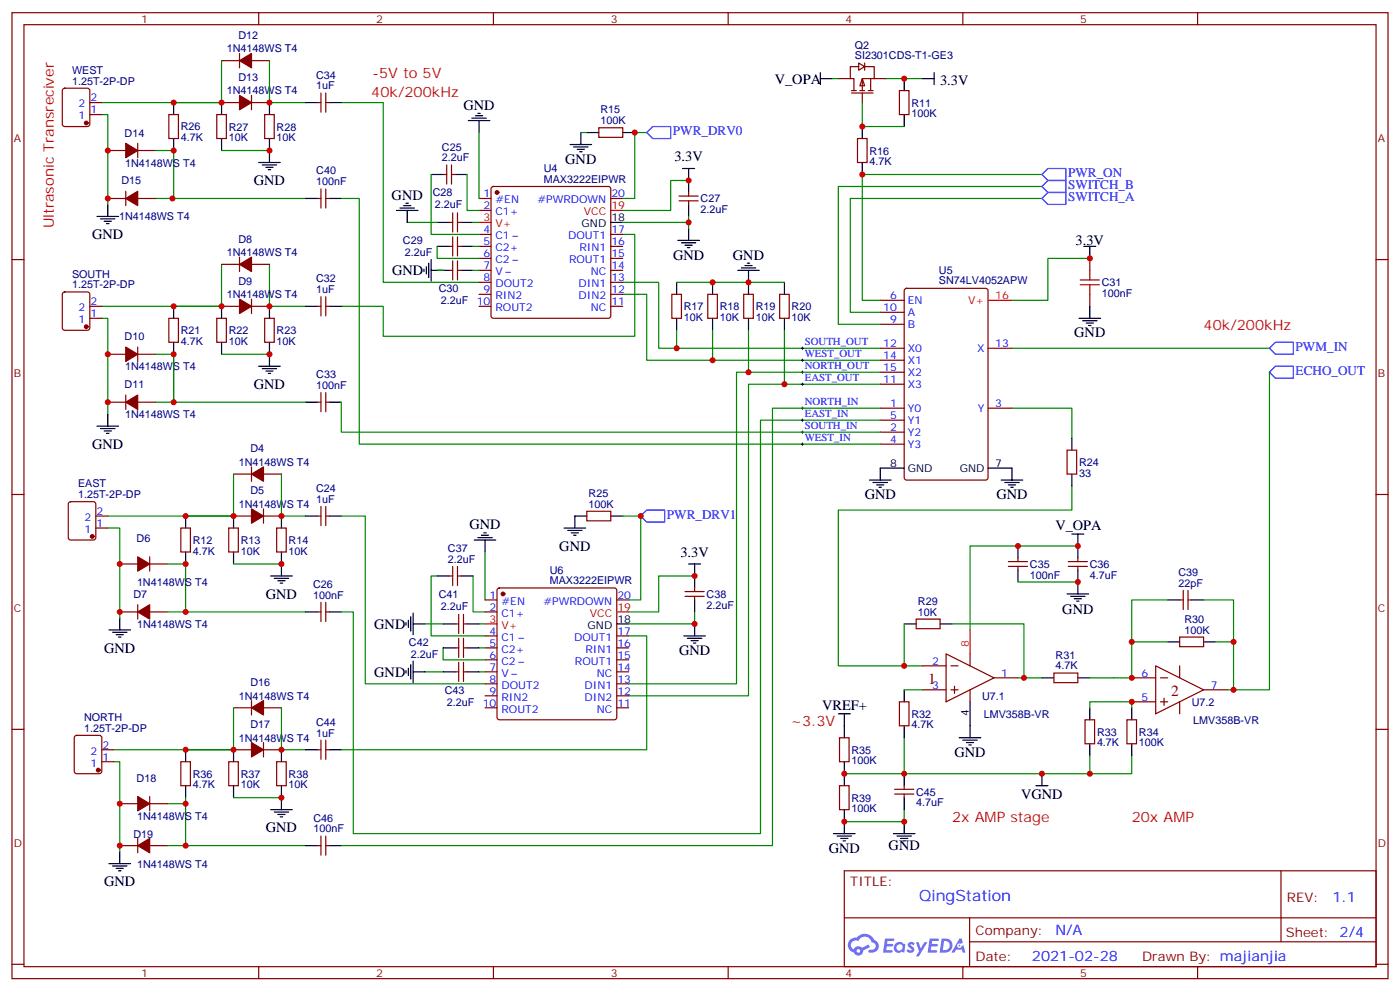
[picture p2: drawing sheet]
<svg xmlns="http://www.w3.org/2000/svg" width="412mm" height="292mm" viewBox="0 0 412 292" stroke-linecap="round" stroke-linejoin="round" font-family="sans-serif">
<g fill="none" stroke="#870000" stroke-width=".35">
<path d="M3.5 3.7h405.4v284.4h-405.4zM7.1 7.3h398.2v277.3h-398.2zM76.2 3.7v3.6M145.3 3.7v3.6M214.5 3.7v3.6M283.6 3.7v3.6M352.8 3.7v3.6M3.5 76.4h3.6M405.3 76.4h3.6M3.5 145.6h3.6M405.3 145.6h3.6M3.5 214.7h3.6"/>
<path d="M405.3 214.7h3.6M248.7 256.3h156.6v28.3h-156.6zM377.3 256.4v20.8M248.7 270.2h156.5M285.6 277.2h119.6M285.6 270.2v14.1M3.5 283.8h3.6M76.2 284.6v3.5M145.3 284.6v3.5M214.5 284.6v3.5M283.6 284.6v3.5M352.8 284.6v3.5"/>
<path d="M405.3 283.8h3.6"/>
</g>
<g fill="#5487ff">
<path d="M267.7 277.5a1.22 1.22 0 0 1 1.7 .3l-.4 .5a.47 .47 0 0 0-.3-.4 .47 .47 0 0 0-.5 .2l.1 .3a1.14 1.14 0 0 1 .8 1.7 1.14 1.14 0 0 1-1.9 0l-.2-.2 .5-.5 .7 .4a.29 .29 0 0 0 .3-.3 .29 .29 0 0 0-.2-.3 1.04 1.04 0 0 1-.6-1.7z"/>
<path d="M260.7 276.3h2.4l.3 .1-.2 .5-1.8 .1-.1 .9h1.5l.3 .3-.3 .4h-1.6l-.2 1.1h1.7l.2 .3-.2 .4h-2.6z"/>
<path d="M273.8 276.3h2.4l.3 .1-.1 .5-1.8 .1-.2 .9h1.6l.3 .3-.4 .4h-1.6l-.1 1.1h1.7l.2 .3-.2 .4h-2.6z"/>
<path d="M282.6 276.3h.7l.3 1.2-.6 .3a.69 .69 0 0 0-1 .3 .69 .69 0 0 0 .4 1 .69 .69 0 0 0 .9-.6l.5-.3 .6 2.2h-.8l-.2-.9h-1.8l-.5 .9h-.8z"/>
<path d="M269.8 277.3h.8l.6 1.9 1.1-1.9h.9l-2.6 4.2h-.8l.9-1.5z"/>
<path d="M277.4 276.3l-.6 4.1h1.3a2.11 2.11 0 0 0 2.5-2.1 2.11 2.11 0 0 0-2.5-2zM278.1 277a1.39 1.39 0 0 1 1.7 1.4 1.39 1.39 0 0 1-1.8 1.3h-.3z"/>
<path d="M263.7 277.9a1.54 1.54 0 0 0-.1 2.1 1.54 1.54 0 0 0 2.2 .2l.6 .2 .3-2.3-.2-.2-.4-.1a1.49 1.49 0 0 0-2.4 .1zM264 278.9a.94 .94 0 0 1 1.8 0 .94 .94 0 0 1-1.8 0z"/>
<path d="M250.4 276.6a2.18 2.18 0 0 0 1.1 3.8 1.44 1.44 0 0 0 1.6 .9 1.44 1.44 0 0 0 1.2-1.5l2-1-.5-.7-1.9 .9a1.47 1.47 0 0 0-2.4 .5 1.39 1.39 0 0 1-.7-2 1.39 1.39 0 0 1 2-.5 2.12 2.12 0 0 1 2.2-1.3 2.12 2.12 0 0 1 1.9 1.7 1.14 1.14 0 0 1 1.1 1.4 1.14 1.14 0 0 1-1.7 .8 .43 .43 0 0 0-.5 .3 .43 .43 0 0 0 .4 .5 1.98 1.98 0 0 0 2.5-1.2 1.98 1.98 0 0 0-1.2-2.5 3.1 3.1 0 0 0-5.3-.7l-.9 .1zM252.3 279.9a.55 .55 0 0 1 1.1 0 .55 .55 0 0 1-1.1 0z"/>
<circle cx="282.6" cy="278.4" r=".26"/>
</g>
<g fill="none" stroke="#870000" stroke-width=".35">
<path d="M65.3 17.9h5.3M70.6 15.7v4.3M74.1 17.9h5.3M49.7 33.7h2.9v7.1h-2.9zM65.3 30.2h5.3M74.1 28.1v4.2M74.1 30.2h5.3M31.7 58.4h5.3M31.7 44.3h5.3M37 56.3v4.2M40.6 42.2v4.2M40.6 58.4h5.3"/>
<path d="M40.6 44.3h5.3M93.5 58.4h1M94.5 55.6v5.6M96 55.6v5.6M96 58.4h1M65.3 77.8h5.3M70.6 75.7v4.2M74.1 77.8h5.3M49.7 93.7h2.9v7.1h-2.9zM65.3 90.2h5.3M74.1 88.1v4.2M74.1 90.2h5.3"/>
<path d="M259.3 88.4h7M259.3 95.5h7M259.3 91.9h7M266.6 85.1l.5-.2h23.2l.7 .4v55.3l-.4 .7h-23.5l-.7-.4-.1-55.3zM31.7 118.4h5.3M31.7 104.3h5.3M37 116.3v4.2M40.6 118.4h5.3M40.6 102.2v4.2M40.6 104.3h5.3M93.5 118.4h1M94.5 115.6v5.6"/>
<path d="M96 115.6v5.6M96 118.4h1M259.3 102.5h7M259.3 113.1h7M259.3 109.6h7M259.3 106h7M291 102.5h7.1M68.8 139.6h5.3M74.1 137.4v4.3M77.6 139.6h5.3M259.3 127.2h7M259.3 120.2h7"/>
<path d="M259.3 130.7h7M259.3 123.7h7M291 120.2h7.1M53.3 155.4h2.8v7.1h-2.8zM68.8 151.9h5.3M77.6 149.8v4.2M77.6 151.9h5.3M35.3 166h5.3M40.6 178v4.2M44.1 163.9v4.2M44.1 166h5.3M94.5 177.3v5.7"/>
<path d="M96 177.3v5.7M35.3 180.1h5.3M44.1 180.1h5.3M93.5 180.1h1M96 180.1h1M68.8 208.4h5.3M74.1 206.2v4.3M77.6 208.4h5.3M77.6 218.6v4.2M35.3 236.6h5.3M44.1 234.5v4.2M44.1 236.6h5.3"/>
<path d="M53.3 224.2h2.8v7.1h-2.8zM68.8 220.7h5.3M77.6 220.7h5.3M35.3 248.9h5.3M40.6 246.8v4.2M44.1 248.9h5.3M93.5 248.9h1M94.5 246.1v5.6M96 246.1v5.6M96 248.9h1"/>
</g>
<path d="M291 88.4h7.1" fill="none" stroke="#f00" stroke-width=".35"/>
<g fill="none" stroke="#000" stroke-width=".35">
<path d="M51.2 30.2v3.5M137.9 35.5h6.4M139 34.8h4.2M140.1 34.1h2.1M140.8 33.4h.7M141.1 35.5v3.5M51.2 40.8v3.5M90 58.4h3.5M97 58.4h3.5M28.6 63.7h6.3M29.6 64.4h4.3M30.7 65.1h2.1"/>
<path d="M31.4 65.8h.7M31.7 60.2v3.5M51.2 90.2v3.5M51.2 100.8v3.5M90 118.4h3.5M97 118.4h3.5M28.6 125.4h6.3M29.6 126.2h4.3M30.7 126.9h2.1M31.4 127.6h.7M31.7 121.9v3.5M266.3 137.8h-7v3.5"/>
<path d="M291 137.8h7.1M54.7 151.9v3.5M256.1 141.3h6.4M257.2 142h4.2M258.2 142.7h2.1M258.9 143.4h.7M54.7 162.5v3.5M32.1 185.4h6.4M33.2 186.1h4.2M34.2 186.8h2.1M34.9 187.5h.7M35.3 181.9v3.5"/>
<path d="M90 180.1h3.5M97 180.1h3.5M54.7 220.7v3.5M54.7 231.3v3.5M32.1 254.2h6.4M33.2 254.9h4.2M34.2 255.6h2.1M34.9 256.3h.7M35.3 250.7v3.5M90 248.9h3.5M97 248.9h3.5"/>
</g>
<g fill="none" stroke="#008700" stroke-width=".35">
<path d="M65.3 17.9v12.3h-35.3M79.4 17.9v12.3h10.6M30 33.7h1.7v26.5M100.5 30.2h12.4v52.9h28.2M50.8 58.4h39.2M51.2 44.3v14.1h-5.3M65.3 77.8v12.4h-35.3M79.4 77.8v12.4M183.4 69h3.6v30h-74.1v-8.8h-12.4M30 93.7h1.7v28.2M183.4 83.1h10.6v19.4h65.3M183.4 86.6h7.1v19.4h68.8"/>
<path d="M51.2 118.4v-14.1v14.1h38.8M259.3 113.1h-38.8v91.7h-35.3M298.1 102.5h75.8M68.8 139.6v12.3h-37.1M82.9 139.6v12.3h7.1M298.1 120.2h17.6v8.8M31.7 155.4h3.6v26.5M100.5 151.9h7.1v49.4h35.3M54.7 166v14.1h35.3M185.2 187.2h5.3v33.5h-90M68.8 208.4v12.3h-35.3M82.9 208.4v12.3h7.1"/>
<path d="M33.5 224.2h1.8v26.5M49.4 236.6h5.3v12.3h35.3"/>
</g>
<g fill="#870000" stroke="#870000" stroke-width=".35">
<path d="M37 102.2l3.6 2.1-3.6 2.1z"/>
<path d="M37 118.4l3.6-2.1v4.2z"/>
<path d="M70.6 88.1l3.5 2.1-3.5 2.1z"/>
<path d="M70.6 77.8l3.5-2.1v4.2z"/>
<path d="M70.6 17.9l3.5-2.2v4.3z"/>
<path d="M70.6 28.1l3.5 2.1-3.5 2.1z"/>
<path d="M37 58.4l3.6-2.1v4.2z"/>
<path d="M37 42.2l3.6 2.1-3.6 2.1z"/>
<path d="M74.1 208.4l3.5-2.2v4.3z"/>
<path d="M74.1 218.6l3.5 2.1-3.5 2.1z"/>
<path d="M40.6 248.9l3.5-2.1v4.2z"/>
<path d="M40.6 234.5l3.5 2.1-3.5 2.1z"/>
<path d="M74.1 139.6l3.5-2.2v4.3z"/>
<path d="M74.1 149.8l3.5 2.1-3.5 2.1z"/>
<path d="M40.6 180.1l3.5-2.1v4.2z"/>
<path d="M40.6 163.9l3.5 2.1-3.5 2.1z"/>
</g>
<path d="M373.9 102.5l1.8-1.7h5.3v3.5h-5.3z" fill="none" stroke="#00f" stroke-width=".35"/>
<path d="M254 23.1l.7 2.2h-1.4z" fill="#fff" stroke="#870000" stroke-width=".35"/>
<g fill="none" stroke="#870000" stroke-width=".35">
<path d="M252.9 18.6l1.8 1-1.8 1.1zM252.9 19.6h-2.4v3.5h1v3.6M254.7 19.6h2.8v3.5M254.7 18.6v2.1M18.6 26.2l.4-.2h6.8l.5 .2 .2 .5v9.8l-.3 .5-.4 .3h-6.8l-.4-.3-.3-.5v-9.8zM26.5 30.2h3.5M26.5 33.7h3.5M63.9 33.7h2.8v7.1h-2.8zM78 33.7h2.8v7.1h-2.8zM93.5 30.2h1M94.5 27.4v5.6M96 27.4v5.6"/>
<path d="M96 30.2h1M176.4 37.6h7v2.8h-7zM246.9 23.1h3.6M250.8 27.4h6.4M250.8 26.7h1.4M253.3 26.7h1.4M254 27.4v2.8M255.8 26.7h1.4M256.5 23.1v3.6M257.5 23.1h-3.5v3.6M257.5 23.1h3.6M264.9 26.7h2.9v7h-2.9z"/>
<path d="M130.5 51.4h1.1M131.6 48.5v5.7M133 48.5v5.7M133 51.4h1.1M141.1 58.4h3.5M144.9 55.1l.4-.2h33.9l.5 .2 .2 .5v37.4l-.2 .5-.5 .2h-33.9l-.5-.2-.2-.5v-37.4zM179.9 58.4h3.5M200 59.1h5.7M200 57.7h5.7M202.8 56.7v1M202.8 59.1v1.1M252.6 40.8h2.8v7h-2.8z"/>
<path d="M132.3 72.5h1M132.3 79.6h1M132.3 65.5h1M133.3 62.7v5.6M133.3 69.7v5.7M133.3 76.8v5.6M134.8 72.5h1M134.8 79.6h1M134.8 62.7v5.6M134.8 69.7v5.7M134.8 76.8v5.6M134.8 65.5h1"/>
<path d="M141.1 61.9h3.5M141.1 69h3.5M141.1 72.5h3.5M141.1 76.1h3.5M141.1 79.6h3.5M179.9 69h3.5M179.9 72.5h3.5M179.9 76.1h3.5M179.9 79.6h3.5M321 76.1v3.5M18.6 86.1l.4-.2h6.8l.5 .2 .2 .5v9.9l-.3 .5-.4 .2h-6.8l-.4-.2-.3-.5v-9.9zM26.5 90.2h3.5"/>
<path d="M26.5 93.7h3.5M63.9 93.7h2.8v7.1h-2.8zM78 93.7h2.8v7.1h-2.8zM93.5 90.2h1M94.5 87.3v5.7M96 87.3v5.7M96 90.2h1M141.1 90.2h3.5M141.1 83.1h3.5M141.1 86.6h3.5M179.9 90.2h3.5M179.9 83.1h3.5"/>
<path d="M179.9 86.6h3.5M197.9 86.6h2.8v7.1h-2.8zM208.5 86.6h2.8v7.1h-2.8zM219.1 86.6h2.8v7.1h-2.8zM229.7 86.6h2.8v7.1h-2.8zM321 86.6v3.6M314.3 132.5h2.8v7.1h-2.8zM20.3 147.9l.5-.2h6.7l.5 .2 .2 .5v9.9l-.2 .5-.5 .2h-6.7l-.5-.3-.2-.4v-9.9zM28.2 151.9h3.5M28.2 155.4h3.5M67.4 155.4h2.8v7.1h-2.8zM81.5 155.4h2.8v7.1h-2.8z"/>
<path d="M93.5 151.9h1M94.5 149.1v5.6M96 149.1v5.6M96 151.9h1M172.9 150.5h7v2.8h-7zM132.3 169.5h1M133.3 166.7v5.7M134.8 166.7v5.7M134.8 169.5h1M142.9 176.6h3.5M146.6 173.3l.5-.2h33.9l.5 .2 .2 .5v37.4l-.3 .5-.4 .2h-33.9l-.5-.3-.2-.4v-37.4zM181.7 176.6h3.5"/>
<path d="M201.8 175.5h5.6M201.8 174.1h5.6M204.6 173.1v1M204.6 175.5v1.1M297 165.3h5.7M297 166.7h5.7M299.9 164.3v1M299.9 166.7v1.1M314.7 165.3h5.6M314.7 166.7h5.6M317.5 164.3v1M317.5 166.7v1.1"/>
<path d="M347.5 176.6h1M348.5 173.8v5.6M350 173.8v5.6M350 176.6h1M134.1 183.7h1M134.1 190.7h1M134.1 197.8h1M135.1 180.8v5.7M135.1 187.9v5.6M135.1 194.9v5.7M136.5 180.8v5.7M136.5 187.9v5.6"/>
<path d="M136.5 194.9v5.7M136.5 183.7h1.1M136.5 190.7h1.1M136.5 197.8h1.1M142.9 190.7h3.5M142.9 197.8h3.5M142.9 180.1h3.5M142.9 187.2h3.5M142.9 194.2h3.5M181.7 190.7h3.5M181.7 197.8h3.5M181.7 187.2h3.5"/>
<path d="M181.7 194.2h3.5M269.9 182.2h7v2.9h-7zM271.6 196h7.1M278.7 192.5l14.1 7-14.1 7.1zM280.1 196h2.1M285.8 192.5v3.5M292.8 199.5h7.1M310.4 198.1h7.1v2.8h-7.1zM333.4 199.5h7M340.4 196l14.1 7.1-14.1 7zM341.8 199.5h2.2M347.5 187.5h7v2.9h-7z"/>
<path d="M347.5 196v3.5M22.1 216.7l.5-.2h6.7l.5 .2 .2 .5v9.8l-.2 .5-.5 .3h-6.7l-.5-.3-.2-.5v-9.8zM94.5 217.9v5.6M96 217.9v5.6M142.9 201.3h3.5M142.9 204.8h3.5M142.9 208.4h3.5M181.7 201.3h3.5M181.7 204.8h3.5M181.7 208.4h3.5M247.3 217.2h2.8v7h-2.8zM264.9 206.6h2.9v7h-2.9z"/>
<path d="M271.6 203.1h7.1M280.1 203.1h2.1M281.2 202v2.1M285.8 203.1v3.5M319.6 211.9h2.8v7h-2.8zM332 211.9h2.8v7h-2.8zM333.4 206.6h7M341.8 206.6h2.2M342.9 205.5v2.1M347.5 206.6v3.5M354.5 203.1h7.1M30 220.7h3.5"/>
<path d="M30 224.2h3.5M67.4 224.2h2.8v7.1h-2.8zM81.5 224.2h2.8v7.1h-2.8zM93.5 220.7h1M96 220.7h1M247.3 231.3h2.8v7h-2.8zM263.5 233.8h5.7M263.5 232.3h5.7M266.3 231.3v1M266.3 233.8v1"/>
</g>
<g fill="none" stroke="#008700" stroke-width=".35">
<path d="M51.2 30.2h14.1M141.1 39v19.4M171.1 39h1.8M190.5 39h-3.5v19.4h-3.6M245.2 23.1h1.7M254 30.2v7.1h12.3M261.1 23.1h10.5M45.9 44.3h5.3M65.3 44.3h14.1M100.5 58.4h5.3v72.3h153.5M127 51.4v17.6h14.1M137.6 51.4v10.5h3.5"/>
<path d="M202.8 53.1h-5.2v8.8h-14.2M306.9 54.9h-60v40.6h12.4M306.9 58.4h-56.4v33.5h8.8M306.9 51.4h-52.9v37h5.3M119.9 65.5h8.9M128.8 72.5v3.6h12.3M128.8 79.6h1.7M139.3 65.5h1.8M139.3 72.5h1.8M139.3 79.6h1.8M183.4 65.5h19.4M202.8 63.7v3.5"/>
<path d="M321 76.1h-12.3v12.3h-10.6M51.2 90.2h14.1M79.4 90.2h10.6M199.3 97.2v5.3M199.3 83.1h31.8M209.9 97.2v8.8M220.5 97.2v12.4M231.1 97.2v15.9M45.9 104.3h5.3M45.9 118.4h5.3M65.3 104.3h14.1M100.5 118.4v8.8h158.8"/>
<path d="M259.3 109.6h-42.3v91.7h-31.8M373.9 109.6v93.5h-12.3M259.3 120.2h-31.8v128.7h-127M259.3 123.7h-35.3v121.7h-119.9v-65.3h-3.6M54.7 151.9h14.1M183.4 151.9h5.3v24.7h-3.5M315.7 143.1v7h-68.8v45.9h24.7M49.4 166h5.3M68.8 166h14.1M128.8 169.5h-1.8v17.7h15.9M139.3 169.5v10.6h3.6M142.9 162.5v14.1"/>
<path d="M204.6 169.5h-10.6v10.6h-8.8M299.9 171.3h17.6M317.5 160.7h-31.7v24.7M344 176.6h-10.6v22.9h-12.4M354.5 176.6h8.9v12.3M49.4 180.1h5.3M125.2 197.8h5.3M125.2 183.7h5.3M130.5 190.7v3.5h12.4M141.1 197.8h1.8M141.1 183.7h1.8M141.1 190.7h1.8"/>
<path d="M204.6 180.1v3.6h-19.4M266.3 183.7v12.3M280.5 183.7h21.1v15.8M299.9 199.5h7M333.4 188.9h10.6M358.1 188.9h5.3v14.2M266.3 217.2v10.6h-17.6M266.3 203.1h5.3M321 208.4v-1.8h12.4v1.8M54.7 234.8v1.8M54.7 220.7h14.1M68.8 234.8h14.1"/>
<path d="M266.3 238.3v3.6h-17.6M321 222.5v5.3M333.4 222.5v5.3h-67.1M49.4 248.9h5.3"/>
</g>
<g fill="none" stroke="#000" stroke-width=".35">
<path d="M65.3 30.2v3.5M79.4 30.2v3.5M90 30.2h3.5M97 30.2h3.5M171.1 39v3.5M172.9 39h3.5M183.4 39h3.6M241.7 23.1h3.5M241.7 21.4v3.5M254 37.3v3.5M266.3 23.1v3.6M266.3 33.7v3.6"/>
<path d="M271.6 23.1h3.6M275.2 21.4v3.5M65.3 40.8v3.5M76.2 47.8h6.3M77.3 48.5h4.2M78.3 49.2h2.1M79 50h.7M79.4 40.8v7M119.6 59.8h.7M127 51.4h3.5M134.1 51.4h3.5M167.9 42.5h6.4"/>
<path d="M169 43.3h4.2M170 44h2.2M170.7 44.7h.7M201.1 49.6h3.5M202.8 49.6v7.1M254 47.8v3.6M116.8 61.9h6.3M117.8 61.2h4.3M118.9 60.5h2.1M119.9 61.9v3.6M124.9 79.2v.7M125.6 78.5v2.1"/>
<path d="M126.3 77.5v4.2M127 79.6h5.3M127 76.4v6.4M128.8 72.5h3.5M128.8 65.5h3.5M135.8 72.5h3.5M135.8 79.6h3.5M135.8 65.5h3.5M179.9 65.5h3.5M199.7 70.8h6.3M200.7 71.5h4.3M201.8 72.2h2.1"/>
<path d="M202.5 72.9h.7M202.8 60.2v3.5M202.8 67.2v3.6M217.3 79.6h6.4M218.4 78.9h4.2M219.4 78.2h2.1M220.1 77.5h.7M220.5 79.6v7M319.3 72.5h3.5M321 72.5v3.6M65.3 90.2v3.5M79.4 90.2v3.5"/>
<path d="M90 90.2h3.5M97 90.2h3.5M199.3 83.1v3.5M199.3 93.7v3.5M209.9 83.1v3.5M209.9 93.7v3.5M220.5 93.7v3.5M231.1 83.1v3.5M231.1 93.7v3.5M317.9 93.7h6.3M318.9 94.4h4.2M320 95.1h2.1"/>
<path d="M320.7 95.8h.7M321 90.2v3.5M65.3 100.8v3.5M76.2 107.8h6.3M77.3 108.5h4.2M78.3 109.2h2.1M79 109.9h.7M79.4 100.8v7M298.1 137.8v3.5M315.7 129v3.5M315.7 139.6v3.5M68.8 151.9v3.5"/>
<path d="M82.9 151.9v3.5M90 151.9h3.5M97 151.9h3.5M139.7 159h6.3M140.8 158.3h4.2M141.8 157.6h2.1M142.5 156.8h.7M142.9 159v3.5M166.2 155.4h6.3M167.2 156.1h4.2M168.3 156.8h2.1M169 157.6h.7"/>
<path d="M172.9 151.9h-3.6v3.5M179.9 151.9h3.5M294.9 141.3h6.4M296 142h4.2M297 142.7h2.2M297.7 143.4h.7M315.7 157.2h3.6M317.5 157.2v7.1M68.8 162.5v3.5M79.7 169.5h6.4M80.8 170.3h4.2M81.8 171h2.2"/>
<path d="M82.5 171.7h.8M82.9 162.5v7M128.8 169.5h3.5M135.8 169.5h3.5M202.8 166h3.6M204.6 166v7.1M204.6 176.6v3.5M299.9 160.7v3.6M299.9 167.8v3.5M314.3 174.8h6.4M315.4 175.5h4.2M316.4 176.2h2.2"/>
<path d="M317.1 177h.8M317.5 167.8v7M344 176.6h3.5M351 176.6h3.5M119.6 183.3v.7M119.6 197.4v.7M120.3 182.6v2.1M120.3 196.7v2.1M121 181.5v4.3M121 195.7v4.2M121.7 183.7h3.5M121.7 180.5v6.3"/>
<path d="M121.7 194.6v6.3M121.7 197.8h3.5M130.5 183.7h3.6M130.5 197.8h3.6M130.5 190.7h3.6M137.6 183.7h3.5M137.6 197.8h3.5M137.6 190.7h3.5M181.7 183.7h3.5M201.4 187.2h6.4M202.5 187.9h4.2M203.6 188.6h2.1"/>
<path d="M204.3 189.3h.7M204.6 183.7v3.5M266.3 183.7h3.6M276.9 183.7h3.6M306.9 199.5h3.5M317.5 199.5h3.5M344 188.9h3.5M354.5 188.9h3.6M246.9 210.1h3.6M248.7 210.1v7.1M266.3 203.1v3.5M266.3 213.6v3.6"/>
<path d="M282.6 217.2h6.3M283.6 217.9h4.3M284.7 218.6h2.1M285.4 219.3h.7M285.8 206.6v10.6M321 208.4v3.5M321 218.9v3.6M333.4 208.4v3.5M333.4 218.9v3.6M68.8 220.7v3.5M68.8 231.3v3.5M79.7 238.3h6.4"/>
<path d="M80.8 239h4.2M81.8 239.7h2.2M82.9 220.7v3.5M82.9 231.3v7M90 220.7h3.5M97 220.7h3.5M248.7 224.2v7.1M248.7 238.3v7.1M266.3 227.8v3.5M266.3 234.8v3.5M305.2 231.3h3.5M306.9 227.8v3.5"/>
<path d="M82.5 240.5h.8M245.5 245.4h6.4M246.6 246.1h4.2M247.6 246.8h2.2M248.4 247.5h.7M263.2 245.4h6.3M264.2 246.1h4.3M265.3 246.8h2.1M266 247.5h.7M266.3 241.9v3.5"/>
</g>
<path d="M190.5 39l1.8-1.7h5.3v3.5h-5.3zM306.9 51.4l1.8-1.8h5.3v3.5h-5.3zM306.9 54.9l1.8-1.8h5.3v3.6h-5.3zM306.9 58.4l1.8-1.7h5.3v3.5h-5.3zM373.9 109.6l1.8-1.8h5.3v3.5h-5.3zM188.7 151.9l1.8-1.8h5.3v3.6h-5.3z" fill="none" stroke="#00f" stroke-width=".35"/>
<path d="M321 79.6v2.8M318.2 83.8h5.6M318.2 82.4h5.6M321 83.8v2.8" fill="none" stroke="#a10000" stroke-width=".35"/>
<path d="M141.1 65.5h3.5M179.9 61.9h3.5M142.9 183.7h3.5M181.7 180.1h3.5M285.8 185.4v7.1" fill="none" stroke="#f00" stroke-width=".35"/>
<g fill="#870000" stroke="#870000" stroke-width=".35">
<circle cx="146.4" cy="56.7" r=".53"/>
<circle cx="25.4" cy="96.2" r=".53"/>
<circle cx="25.4" cy="36.2" r=".53"/>
<circle cx="28.9" cy="226.7" r=".53"/>
<circle cx="27.2" cy="157.9" r=".53"/>
<circle cx="148.2" cy="174.8" r=".53"/>
</g>
<g fill="none" stroke="#000" stroke-width=".29">
<path d="M236 109.6h.7M236 102.5h.7M236 113.1h.7M236 106h.7M236.4 102.2v.7M236.4 105.7v.7M236.4 109.2v.7M236.4 112.7v.8M236.4 119.8v.7M236 127.2h.7M236 120.2h.7M236 123.7h.7"/>
<path d="M236 130.7h.7M236.4 123.3v.7M236.4 126.9v.7M236.4 130.4v.7"/>
</g>
<g fill="#c00">
<circle cx="79.4" cy="90.2" r=".88"/>
<circle cx="31.8" cy="44.3" r=".88"/>
<circle cx="65.3" cy="30.2" r=".88"/>
<circle cx="79.4" cy="30.2" r=".88"/>
<circle cx="68.8" cy="220.7" r=".88"/>
<circle cx="82.9" cy="220.7" r=".88"/>
<circle cx="35.3" cy="166" r=".88"/>
<circle cx="68.8" cy="151.9" r=".88"/>
<circle cx="82.9" cy="151.9" r=".88"/>
<circle cx="254" cy="37.3" r=".88"/>
<circle cx="321" cy="76.1" r=".88"/>
<circle cx="254" cy="51.4" r=".88"/>
<circle cx="35.3" cy="248.9" r=".88"/>
<circle cx="35.3" cy="236.6" r=".88"/>
<circle cx="82.9" cy="234.8" r=".88"/>
<circle cx="79.4" cy="44.3" r=".88"/>
<circle cx="31.8" cy="58.4" r=".88"/>
<circle cx="79.4" cy="104.3" r=".88"/>
<circle cx="35.3" cy="180.1" r=".88"/>
<circle cx="82.9" cy="166" r=".88"/>
<circle cx="54.7" cy="151.9" r=".88"/>
<circle cx="54.7" cy="166" r=".88"/>
<circle cx="54.7" cy="180.1" r=".88"/>
<circle cx="54.7" cy="248.9" r=".88"/>
<circle cx="51.2" cy="90.2" r=".88"/>
<circle cx="51.2" cy="104.3" r=".88"/>
<circle cx="65.3" cy="90.2" r=".88"/>
<circle cx="51.2" cy="44.3" r=".88"/>
<circle cx="51.2" cy="30.2" r=".88"/>
<circle cx="50.8" cy="58.4" r=".88"/>
<circle cx="54.7" cy="220.7" r=".88"/>
<circle cx="54.7" cy="236.6" r=".88"/>
<circle cx="199.3" cy="102.5" r=".88"/>
<circle cx="209.9" cy="106" r=".88"/>
<circle cx="231.1" cy="113.1" r=".88"/>
<circle cx="209.9" cy="83.1" r=".88"/>
<circle cx="220.5" cy="83.1" r=".88"/>
<circle cx="363.4" cy="203.1" r=".88"/>
<circle cx="333.4" cy="199.5" r=".88"/>
<circle cx="333.4" cy="188.9" r=".88"/>
<circle cx="299.9" cy="160.7" r=".88"/>
<circle cx="317.5" cy="171.3" r=".88"/>
<circle cx="202.8" cy="65.5" r=".88"/>
<circle cx="202.8" cy="53.1" r=".88"/>
<circle cx="51.2" cy="118.4" r=".88"/>
<circle cx="204.6" cy="183.7" r=".88"/>
<circle cx="317.5" cy="160.7" r=".88"/>
<circle cx="187" cy="39" r=".88"/>
<circle cx="266.3" cy="23.1" r=".88"/>
<circle cx="248.7" cy="227.8" r=".88"/>
<circle cx="248.7" cy="241.9" r=".88"/>
<circle cx="306.9" cy="227.8" r=".88"/>
<circle cx="333.4" cy="206.6" r=".88"/>
<circle cx="321" cy="227.8" r=".88"/>
<circle cx="301.6" cy="199.5" r=".88"/>
<circle cx="266.3" cy="196" r=".88"/>
<circle cx="363.4" cy="188.9" r=".88"/>
<circle cx="220.5" cy="109.6" r=".88"/>
<circle cx="31.8" cy="118.4" r=".88"/>
<circle cx="31.8" cy="104.3" r=".88"/>
<circle cx="204.6" cy="169.5" r=".88"/>
<circle cx="188.7" cy="151.9" r=".88"/>
<circle cx="266.3" cy="241.9" r=".88"/>
<circle cx="266.3" cy="227.8" r=".88"/>
</g>
<g font-size="4.6" fill="#800">
<text x="273.4" y="201.3">1</text>
<text x="345" y="204.8">2</text>
</g>
<text font-size="4.6" fill="#00f" x="270.8" y="265.4">QingStation</text>
<g font-size="4.2" fill="#f00">
<text x="109.8" y="23">-5V to 5V</text>
<text x="109.4" y="28.4">40k/200kHz</text>
<text x="15.9" y="67.2" transform="rotate(-90 15.9 67.2)">Ultrasonic Transreciver</text>
<text x="354.5" y="97.2">40k/200kHz</text>
<text x="232.8" y="213.6">~3.3V</text>
<text x="280.5" y="241.9">2x AMP stage</text>
<text x="333.4" y="241.9">20x AMP</text>
</g>
<g font-size="4.2">
<text x="228.2" y="24.6">V_OPA</text>
<text x="276.9" y="24.9">3.3V</text>
<text x="136.5" y="32.3">GND</text>
<text x="198.7" y="47.5">3.3V</text>
<text x="166.5" y="48.2">GND</text>
<text x="74.8" y="54.5">GND</text>
<text x="115.4" y="58.7">GND</text>
<text x="27.2" y="70.4">GND</text>
<text x="198.3" y="76.4">GND</text>
<text x="215.9" y="76.4">GND</text>
<text x="316.9" y="72.2">3.3V</text>
<text x="115.5" y="81">GND</text>
<text x="316.4" y="99.3">GND</text>
<text x="74.8" y="114.5">GND</text>
<text x="27.2" y="132.2">GND</text>
<text x="254.7" y="147">GND</text>
<text x="293.5" y="147">GND</text>
<text x="138.3" y="155.8">GND</text>
<text x="310.9" y="156.1">V_OPA</text>
<text x="164.8" y="162.1">GND</text>
<text x="200.4" y="163.9">3.3V</text>
<text x="78.3" y="176.2">GND</text>
<text x="110.3" y="185.1">GND</text>
<text x="312.9" y="180.8">GND</text>
<text x="30.7" y="192.1">GND</text>
<text x="200" y="192.8">GND</text>
<text x="110.3" y="199.2">GND</text>
<text x="242.2" y="209.1">VREF+</text>
<text x="281.2" y="222.8">GND</text>
<text x="300.8" y="235.2">VGND</text>
<text x="78.3" y="245">GND</text>
<text x="244.1" y="251">GND</text>
<text x="261.8" y="250.4">GND</text>
<text x="30.7" y="260.9">GND</text>
</g>
<g font-size="4.2" fill="#00f">
<text x="392.5" y="265.6">1.1</text>
<text x="310.9" y="275.2">N/A</text>
<text x="304" y="283">2021-02-28</text>
</g>
<g font-size="3.9" fill="#00f">
<text x="198.2" y="39.9">PWR_DRV0</text>
<text x="314.6" y="52.2">PWR_ON</text>
<text x="314.6" y="55.7">SWITCH_B</text>
<text x="314.6" y="59.3">SWITCH_A</text>
<text x="381.7" y="103.4">PWM_IN</text>
<text x="381.7" y="110.4">ECHO_OUT</text>
<text x="196.5" y="152.8">PWR_DRV1</text>
</g>
<g font-size="3.9" fill="#800">
<text x="250.5" y="260.9">TITLE:</text>
<text x="379.1" y="265.6">REV:</text>
<text x="287.4" y="275.1">Company:</text>
<text x="378.7" y="275.7">Sheet: 2/4</text>
<text x="287.4" y="282.8">Date:</text>
<text x="336.4" y="282.9">Drawn By: majianjia</text>
</g>
<g font-size="3.2" fill="#800">
<text x="41.6" y="6.7">1</text>
<text x="110.8" y="6.7">2</text>
<text x="179.9" y="6.7">3</text>
<text x="249.1" y="6.7">4</text>
<text x="318.2" y="6.7">5</text>
<text x="4.1" y="41.8">A</text>
<text x="405.9" y="41.8">A</text>
<text x="4.1" y="111">B</text>
<text x="405.9" y="111">B</text>
<text x="4.1" y="180.1">C</text>
<text x="405.9" y="180.1">C</text>
<text x="4.1" y="249.3">D</text>
<text x="405.9" y="249.3">D</text>
<text x="41.6" y="287.5">1</text>
<text x="110.8" y="287.5">2</text>
<text x="179.9" y="287.5">3</text>
<text x="249.1" y="287.5">4</text>
<text x="318.2" y="287.5">5</text>
</g>
<g font-size="3.2" fill="#000080">
<text x="70.2" y="11.5">D12</text>
<text x="66.8" y="15.4">1N4148WS T4</text>
<text x="251.8" y="17.5">SI2301CDS-T1-GE3</text>
<text x="251.8" y="14.4">Q2</text>
<text x="21.2" y="21.7">WEST</text>
<text x="70.2" y="23.8">D13</text>
<text x="93.1" y="23.1">C34</text>
<text x="21.2" y="24.9">1.25T-2P-DP</text>
<text x="66.8" y="27.8">1N4148WS T4</text>
<text x="93.1" y="26.3">1uF</text>
<text x="176.9" y="33.4">R15</text>
<text x="268.5" y="34.5">100K</text>
<text x="268.5" y="31.4">R11</text>
<text x="36.7" y="40.2">D14</text>
<text x="53.3" y="41.6">4.7K</text>
<text x="53.3" y="38.4">R26</text>
<text x="67.4" y="41.6">10K</text>
<text x="67.4" y="38.4">R27</text>
<text x="81.5" y="41.6">10K</text>
<text x="81.5" y="38.4">R28</text>
<text x="176.9" y="36.5">100K</text>
<text x="130.2" y="47.5">2.2uF</text>
<text x="130.2" y="44.4">C25</text>
<text x="256.1" y="45.5">R16</text>
<text x="36.8" y="49">1N4148WS T4</text>
<text x="93.2" y="51.4">C40</text>
<text x="160.2" y="53.8">MAX3222EIPWR</text>
<text x="160.2" y="50.7">U4</text>
<text x="256.1" y="48.6">4.7K</text>
<text x="35.8" y="54.3">D15</text>
<text x="93.2" y="54.5">100nF</text>
<text x="127.5" y="57.8">C28</text>
<text x="206.4" y="59.6">C27</text>
<text x="35.1" y="64.9">1N4148WS T4</text>
<text x="128.1" y="61.3">2.2uF</text>
<text x="206.4" y="62.8">2.2uF</text>
<text x="70.2" y="71.4">D8</text>
<text x="118.7" y="71.9">C29</text>
<text x="66.8" y="75.4">1N4148WS T4</text>
<text x="119.3" y="75.4">2.2uF</text>
<text x="21.2" y="81.7">SOUTH</text>
<text x="70.2" y="83.8">D9</text>
<text x="93.1" y="83.1">C32</text>
<text x="276.6" y="83.7">SN74LV4052APW</text>
<text x="276.6" y="80.8">U5</text>
<text x="21.2" y="84.9">1.25T-2P-DP</text>
<text x="66.8" y="87.8">1N4148WS T4</text>
<text x="93.1" y="86.3">1uF</text>
<text x="129.3" y="86">C30</text>
<text x="129.8" y="89.5">2.2uF</text>
<text x="324.6" y="87.4">100nF</text>
<text x="324.6" y="84.3">C31</text>
<text x="201.4" y="94.5">10K</text>
<text x="201.4" y="91.3">R17</text>
<text x="212" y="94.5">10K</text>
<text x="212" y="91.3">R18</text>
<text x="222.6" y="94.5">10K</text>
<text x="222.6" y="91.3">R19</text>
<text x="233.2" y="94.5">10K</text>
<text x="233.2" y="91.3">R20</text>
<text x="36.7" y="100.2">D10</text>
<text x="53.3" y="101.6">4.7K</text>
<text x="53.3" y="98.3">R21</text>
<text x="67.4" y="101.5">10K</text>
<text x="67.4" y="98.4">R22</text>
<text x="81.5" y="101.5">10K</text>
<text x="81.5" y="98.4">R23</text>
<text x="36.8" y="109">1N4148WS T4</text>
<text x="93.2" y="111.4">C33</text>
<text x="36.7" y="114.3">D11</text>
<text x="93.2" y="114.5">100nF</text>
<text x="36.8" y="123.1">1N4148WS T4</text>
<text x="70.3" y="137.1">1N4148WS T4</text>
<text x="73.7" y="133.2">D4</text>
<text x="317.9" y="137.2">R24</text>
<text x="23" y="143.4">EAST</text>
<text x="317.9" y="140.4">33</text>
<text x="23" y="146.6">1.25T-2P-DP</text>
<text x="70.3" y="149.5">1N4148WS T4</text>
<text x="73.7" y="145.5">D5</text>
<text x="93.1" y="148">1uF</text>
<text x="93.1" y="144.9">C24</text>
<text x="173.4" y="149.4">100K</text>
<text x="173.4" y="146.2">R25</text>
<text x="40.2" y="159.7">D6</text>
<text x="56.8" y="160.1">R12</text>
<text x="70.9" y="160.1">R13</text>
<text x="85" y="160.1">R14</text>
<text x="56.8" y="163.3">4.7K</text>
<text x="70.9" y="163.3">10K</text>
<text x="85" y="163.3">10K</text>
<text x="132" y="165.7">2.2uF</text>
<text x="132" y="162.5">C37</text>
<text x="303.4" y="167.2">C35</text>
<text x="321" y="167.2">C36</text>
<text x="40.4" y="172.5">1N4148WS T4</text>
<text x="92.2" y="173.1">C26</text>
<text x="161.9" y="172">MAX3222EIPWR</text>
<text x="161.9" y="168.9">U6</text>
<text x="303.4" y="170.3">100nF</text>
<text x="321" y="170.3">4.7uF</text>
<text x="347.1" y="172.7">22pF</text>
<text x="347.1" y="169.5">C39</text>
<text x="39.3" y="176">D7</text>
<text x="92.2" y="176.2">100nF</text>
<text x="129.3" y="176">C41</text>
<text x="129.8" y="179.5">2.2uF</text>
<text x="208.1" y="179.2">2.2uF</text>
<text x="208.1" y="176">C38</text>
<text x="270.4" y="178">R29</text>
<text x="40.4" y="184.8">1N4148WS T4</text>
<text x="270.4" y="181.2">10K</text>
<text x="348.9" y="183.4">R30</text>
<text x="120.5" y="190.1">C42</text>
<text x="348.9" y="186.5">100K</text>
<text x="121" y="193.6">2.2uF</text>
<text x="311" y="197.1">4.7K</text>
<text x="311" y="193.8">R31</text>
<text x="73.7" y="202">D16</text>
<text x="70.3" y="205.9">1N4148WS T4</text>
<text x="131" y="204.2">C43</text>
<text x="131.6" y="207.7">2.2uF</text>
<text x="289.3" y="206">U7.1</text>
<text x="351.1" y="207.7">U7.2</text>
<text x="24.8" y="215.4">1.25T-2P-DP</text>
<text x="24.8" y="212.2">NORTH</text>
<text x="73.7" y="214.3">D17</text>
<text x="93.1" y="213.6">C44</text>
<text x="268.5" y="214.4">4.7K</text>
<text x="268.5" y="211.3">R32</text>
<text x="289.8" y="211.2">LMV358B-VR</text>
<text x="351.5" y="213">LMV358B-VR</text>
<text x="70.3" y="218.3">1N4148WS T4</text>
<text x="93.1" y="216.8">1uF</text>
<text x="250.8" y="221.8">R35</text>
<text x="323.1" y="219.7">4.7K</text>
<text x="323.1" y="216.6">R33</text>
<text x="335.5" y="219.7">100K</text>
<text x="335.5" y="216.6">R34</text>
<text x="250.8" y="225">100K</text>
<text x="40.2" y="230.2">D18</text>
<text x="56.8" y="232.1">4.7K</text>
<text x="56.8" y="228.9">R36</text>
<text x="70.9" y="232.1">10K</text>
<text x="70.9" y="228.9">R37</text>
<text x="85" y="232.1">10K</text>
<text x="85" y="228.9">R38</text>
<text x="250.8" y="239.1">100K</text>
<text x="250.8" y="236">R39</text>
<text x="269.9" y="237.4">4.7uF</text>
<text x="269.9" y="234.2">C45</text>
<text x="40.4" y="241.3">1N4148WS T4</text>
<text x="92.4" y="245">100nF</text>
<text x="92.4" y="241.9">C46</text>
<text x="39.3" y="246.6">D19</text>
<text x="40.4" y="255.4">1N4148WS T4</text>
</g>
<g font-size="3.2" fill="#00f">
<text x="26.6" y="29.8">2</text>
<text x="23.1" y="35.1">1</text>
<text x="23.1" y="31.6">2</text>
<text x="26.6" y="33.4">1</text>
<text x="142.4" y="58.1">1</text>
<text x="145.9" y="59.8">#EN</text>
<text x="158.3" y="59.8">#PWRDOWN</text>
<text x="180.1" y="58.1">20</text>
<text x="142.4" y="61.6">2</text>
<text x="145.9" y="63.4">C1+</text>
<text x="142.4" y="68.7">4</text>
<text x="145.9" y="70.4">C1</text>
<text x="167.4" y="70.4">DOUT1</text>
<text x="180.1" y="68.7">17</text>
<text x="142.4" y="72.2">5</text>
<text x="142.4" y="75.7">6</text>
<text x="145.9" y="73.9">C2+</text>
<text x="145.9" y="77.5">C2</text>
<text x="167.6" y="77.5">ROUT1</text>
<text x="170.7" y="73.9">RIN1</text>
<text x="180.1" y="75.7">15</text>
<text x="180.1" y="72.2">16</text>
<text x="142.4" y="79.2">7</text>
<text x="142.4" y="82.8">8</text>
<text x="145.9" y="81">V</text>
<text x="174" y="81">NC</text>
<text x="180.1" y="82.8">13</text>
<text x="180.1" y="79.2">14</text>
<text x="26.6" y="89.8">2</text>
<text x="140.4" y="89.8">10</text>
<text x="142.4" y="86.3">9</text>
<text x="145.9" y="84.5">DOUT2</text>
<text x="145.9" y="88.1">RIN2</text>
<text x="170.4" y="88.1">DIN2</text>
<text x="170.4" y="84.5">DIN1</text>
<text x="180.1" y="89.8">11</text>
<text x="180.1" y="86.3">12</text>
<text x="262.2" y="88.1">6</text>
<text x="267.4" y="89.5">EN</text>
<text x="23.1" y="95.1">1</text>
<text x="23.1" y="91.6">2</text>
<text x="26.6" y="93.3">1</text>
<text x="145.9" y="91.6">ROUT2</text>
<text x="174" y="91.6">NC</text>
<text x="260.2" y="91.6">10</text>
<text x="262.2" y="95.1">9</text>
<text x="267.4" y="93">A</text>
<text x="237.1" y="101.6">SOUTH_OUT</text>
<text x="267.4" y="96.5">B</text>
<text x="237.1" y="105.2">WEST_OUT</text>
<text x="260.2" y="102.2">12</text>
<text x="260.2" y="105.7">14</text>
<text x="267.4" y="103.6">X0</text>
<text x="267.4" y="107.1">X1</text>
<text x="287.8" y="103.6">X</text>
<text x="293.2" y="102.2">13</text>
<text x="237.1" y="108.7">NORTH_OUT</text>
<text x="237.1" y="112.2">EAST_OUT</text>
<text x="260.2" y="112.7">11</text>
<text x="260.2" y="109.2">15</text>
<text x="267.4" y="110.6">X2</text>
<text x="237.1" y="119.3">NORTH_IN</text>
<text x="262.2" y="119.8">1</text>
<text x="267.4" y="114.2">X3</text>
<text x="293.2" y="119.8">3</text>
<text x="237.1" y="122.8">EAST_IN</text>
<text x="262.2" y="123.3">5</text>
<text x="267.4" y="121.2">Y0</text>
<text x="267.4" y="124.7">Y1</text>
<text x="288" y="121.2">Y</text>
<text x="237.1" y="126.3">SOUTH_IN</text>
<text x="237.1" y="129.9">WEST_IN</text>
<text x="262.2" y="126.9">2</text>
<text x="262.2" y="130.4">4</text>
<text x="267.4" y="128.3">Y2</text>
<text x="267.4" y="131.8">Y3</text>
<text x="24.9" y="153.3">2</text>
<text x="28.4" y="155.1">1</text>
<text x="28.4" y="151.6">2</text>
<text x="24.9" y="156.8">1</text>
<text x="144.2" y="176.2">1</text>
<text x="144.2" y="179.8">2</text>
<text x="147.7" y="178">#EN</text>
<text x="160.1" y="178">#PWRDOWN</text>
<text x="181.9" y="176.2">20</text>
<text x="147.7" y="181.5">C1+</text>
<text x="144.2" y="186.8">4</text>
<text x="144.2" y="190.4">5</text>
<text x="147.7" y="188.6">C1</text>
<text x="169.1" y="188.6">DOUT1</text>
<text x="181.9" y="190.4">16</text>
<text x="181.9" y="186.8">17</text>
<text x="144.2" y="193.9">6</text>
<text x="144.2" y="197.4">7</text>
<text x="147.7" y="192.1">C2+</text>
<text x="147.7" y="195.7">C2</text>
<text x="169.4" y="195.7">ROUT1</text>
<text x="172.4" y="192.1">RIN1</text>
<text x="181.9" y="197.4">14</text>
<text x="181.9" y="193.9">15</text>
<text x="274.6" y="195.7">2</text>
<text x="144.2" y="200.9">8</text>
<text x="147.7" y="199.2">V</text>
<text x="147.7" y="202.7">DOUT2</text>
<text x="172.2" y="202.7">DIN1</text>
<text x="175.8" y="199.2">NC</text>
<text x="181.9" y="200.9">13</text>
<text x="274.6" y="202.7">3</text>
<text x="294.9" y="199.2">1</text>
<text x="336.3" y="199.2">6</text>
<text x="356.7" y="202.7">7</text>
<text x="142.2" y="208">10</text>
<text x="144.2" y="204.5">9</text>
<text x="147.7" y="206.2">RIN2</text>
<text x="147.7" y="209.8">ROUT2</text>
<text x="172.2" y="206.2">DIN2</text>
<text x="175.8" y="209.8">NC</text>
<text x="181.9" y="208">11</text>
<text x="181.9" y="204.5">12</text>
<text x="336.3" y="206.2">5</text>
<text x="30.2" y="220.3">2</text>
<text x="26.7" y="225.6">1</text>
<text x="26.7" y="222.1">2</text>
<text x="30.2" y="223.9">1</text>
</g>
<g font-size="3.2" fill="#f00">
<text x="142.4" y="65.1">3</text>
<text x="172" y="63.4">VCC</text>
<text x="180.1" y="61.6">19</text>
<text x="145.9" y="66.9">V+</text>
<text x="285.2" y="89.5">V+</text>
<text x="293.2" y="88.1">16</text>
<text x="181.9" y="179.8">19</text>
<text x="144.2" y="183.3">3</text>
<text x="147.7" y="185.1">V+</text>
<text x="173.8" y="181.5">VCC</text>
<text x="285.4" y="190.4" transform="rotate(-90 285.4 190.4)">8</text>
</g>
<g font-size="3.2">
<text x="180.1" y="65.1">18</text>
<text x="171.3" y="66.9">GND</text>
<text x="262.2" y="137.4">8</text>
<text x="293.2" y="137.4">7</text>
<text x="267.4" y="138.9">GND</text>
<text x="282.7" y="138.9">GND</text>
<text x="173.1" y="185.1">GND</text>
<text x="181.9" y="183.3">18</text>
<text x="285.4" y="210.7" transform="rotate(-90 285.4 210.7)">4</text>
</g>
</svg>
